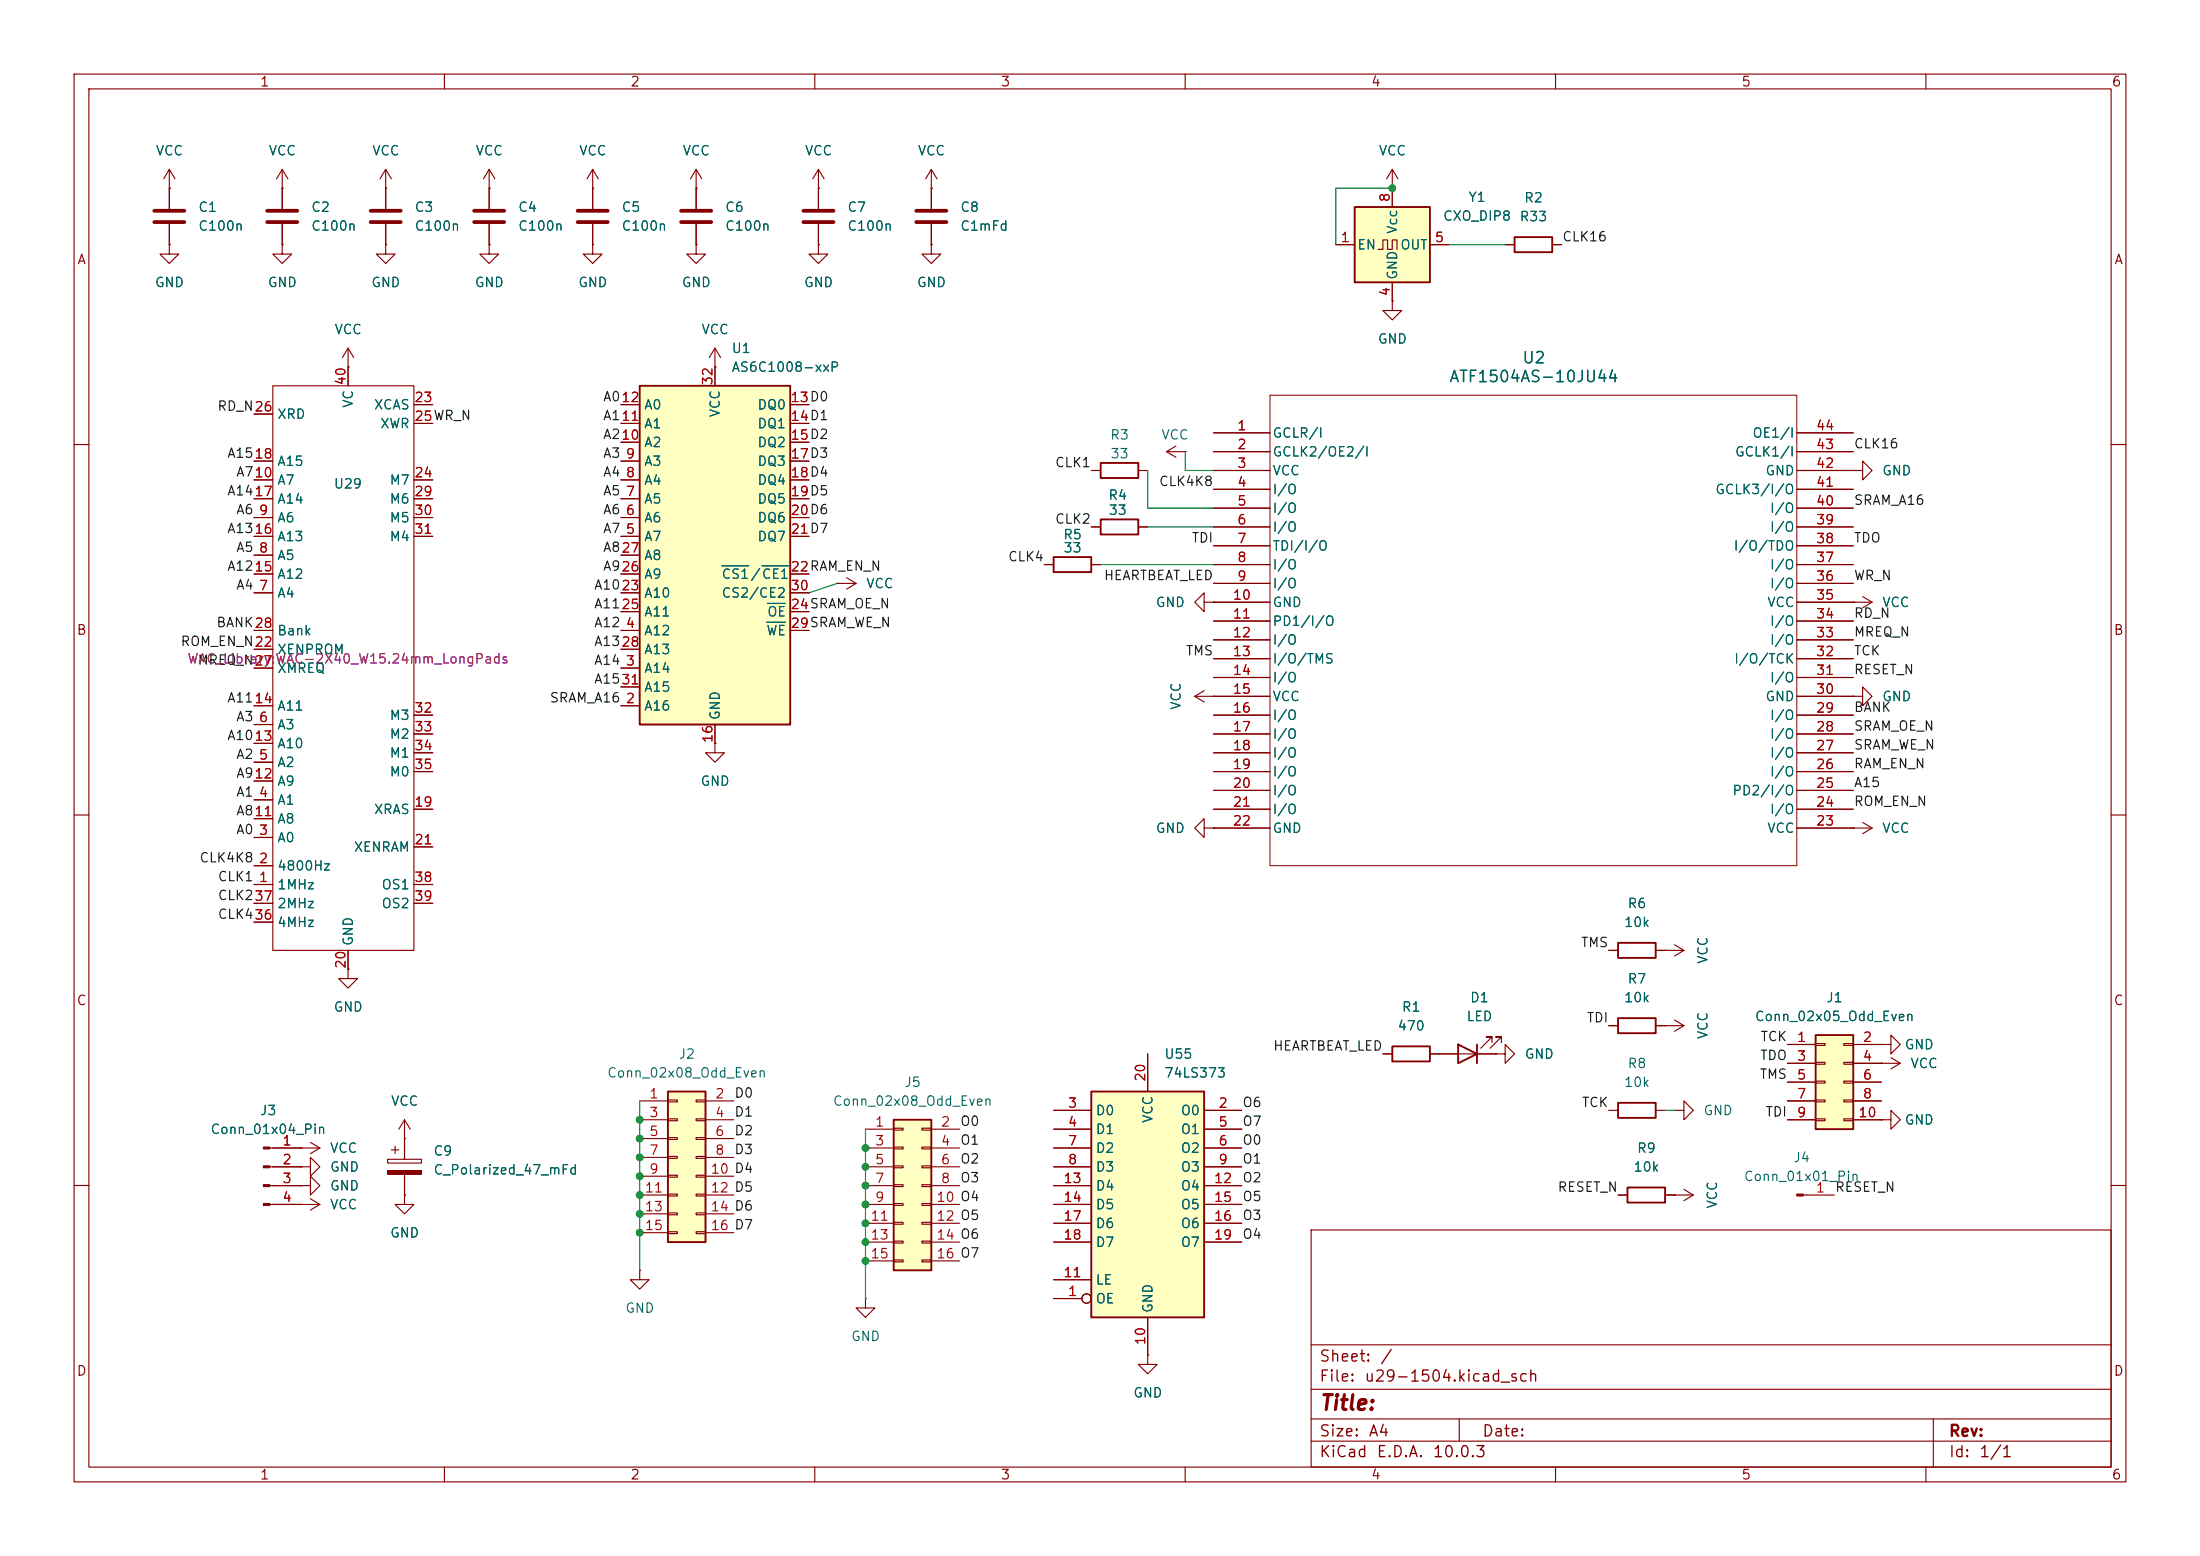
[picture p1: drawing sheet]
<svg xmlns="http://www.w3.org/2000/svg" width="297mm" height="210mm" viewBox="0 0 297 210" stroke-linecap="round" stroke-linejoin="round" font-family="sans-serif">
<g fill="none" stroke="#840000" stroke-width=".15">
<path d="M10 10h277v190h-277zM12 12h273v186h-273zM60 10v2M110 10v2M160 10v2M210 10v2M260 10v2M52.1 25.4h.1M52.1 33v1.3h1.2l-1.2 1.3-1.3-1.3h1.3M52.1 33h.1M52.1 22.9l-.8 1.2M52.1 22.9l.7 1.2"/>
<path d="M52.1 22.9v5.3M52.1 30.2v2.8M66 25.4h.1M66 33v1.3h1.3l-1.3 1.3-1.2-1.3h1.2M66 33h.1M66 22.9l-.7 1.2M66 22.9l.8 1.2M66 22.9v5.3M66 30.2v2.8M80 33v1.3h1.3l-1.3 1.3-1.3-1.3h1.3M80 33h.1M80 25.4h.1"/>
<path d="M80 22.9l-.8 1.2M80 22.9l.8 1.2M80 22.9v5.3M80 30.2v2.8M94 25.4h.1M94 33v1.3h1.2l-1.2 1.3-1.3-1.3h1.3M94 33h.1M94 22.9l-.8 1.2M94 22.9l.7 1.2M94 22.9v5.3M94 30.2v2.8M110.5 25.4h.1"/>
<path d="M110.5 33v1.3h1.3l-1.3 1.3-1.3-1.3h1.3M110.5 33h.1M110.5 22.9v5.3M110.5 30.2v2.8M110.5 22.9l-.8 1.2M110.5 22.9l.8 1.2M125.7 33v1.3h1.3l-1.3 1.3-1.2-1.3h1.2M125.7 33h.1M125.7 25.4h.1M125.7 22.9v5.3M125.7 30.2v2.8M125.7 22.9l-.7 1.2"/>
<path d="M125.7 22.9l.8 1.2M188 25.4h.1M188 22.9l-.8 1.2M188 22.9l.7 1.2M188 22.9v2.5M96.5 49.5h.1M96.5 47l-.7 1.3M96.5 47l.8 1.3M96.5 47v2.5M10 60h2M113 78.7h.1M113 78.7h2.6"/>
<path d="M114.3 78l1.3 .7M115.6 78.7l-1.3 .8M141 76.2h1.2M147.3 63.5h1.3M147.3 76.2h1.3M147.3 71.1h1.3M153.7 63.5h1.2M153.7 71.1h1.2M157.5 61l1.2 .7M157.5 61h2.5M158.7 60.2l-1.2 .8M160 61h.1"/>
<path d="M285 60h2M161.3 94l1.3 .7M161.3 94h2.5M162.6 81.3v-1.3l-1.3 1.3 1.3 1.3v-1.3h1.2M162.6 93.2l-1.3 .8M163.8 81.3h.1M163.8 94h.1M10 110h2M285 110h2M217.2 138.4h1.2M217.2 128.3h1.2M223.5 138.4h3.8"/>
<path d="M223.5 128.3h3.8M224.8 128.3h.1M224.8 138.4h.1M226.1 127.5l1.2 .8M226.1 137.7l1.2 .7M227.3 128.3l-1.2 .7M227.3 138.4l-1.2 .8M194.3 142.2h7.6M201.4 140.7v-.7h-.7h.7l-1.5 1.5M201.9 142.2h1.3v-1.2l1.3 1.2-1.3 1.3v-1.3M201.9 142.2h.1M202.7 140.7v-.7h-.8h.8l-1.5 1.5"/>
<path d="M10 160h2M177 166h108v32h-108zM243.4 161.3h4.2M285 160h2M60 198v2M110 198v2M160 198v2M177 194.5h108M177 191.5h108M177 187.5h108M177 181.5h108M197 191.5v3"/>
<path d="M210 198v2M260 198v2M261 191.5v6.5"/>
</g>
<path d="M50 28.4h4.1M50 30h4.1M64 28.4h4.1M64 30h4.1M78 28.4h4M78 30h4M91.9 28.4h4.1M91.9 30h4.1M108.5 28.4h4M108.5 30h4M123.7 28.4h4.1M123.7 30h4.1" fill="none" stroke="#840000" stroke-width=".51"/>
<path d="M142.2 75.2h5.1v2h-5.1zM148.6 62.5h5.1v2h-5.1zM148.6 70.1h5.1v2h-5.1zM218.4 137.4h5.1v2h-5.1zM218.4 127.3h5.1v2h-5.1zM196.8 141l2.6 1.2-2.6 1.3zM199.4 141v2.5" fill="none" stroke="#840000" stroke-width=".25"/>
<path d="M242.6 161.2h.8v.2h-.8z" fill="#840000" stroke="#840000" stroke-width=".15"/>
<path d="M86.4 52.1h20.3v45.7h-20.3z" fill="#ffffc2"/>
<path d="M86.4 52.1h20.3v45.7h-20.3z" fill="none" stroke="#840000" stroke-width=".25"/>
<g fill="none" stroke="#840000" stroke-width=".15">
<path d="M83.8 59.7h2.6M83.8 57.2h2.6M83.8 54.6h2.6M96.5 49.5v2.6M106.7 59.7h2.5M106.7 57.2h2.5M106.7 54.6h2.5M83.8 72.4h2.6M83.8 69.9h2.6M83.8 67.3h2.6M83.8 64.8h2.6M83.8 62.2h2.6"/>
<path d="M83.8 77.5h2.6M83.8 74.9h2.6M106.7 72.4h2.5M106.7 69.9h2.5M106.7 67.3h2.5M106.7 64.8h2.5M106.7 62.2h2.5M106.7 77.5h2.5M83.8 95.3h2.6M83.8 90.2h2.6M83.8 85.1h2.6M83.8 80h2.6"/>
<path d="M83.8 82.6h2.6M83.8 87.6h2.6M83.8 92.7h2.6M96.5 97.8v2.5M106.7 85.1h2.5M106.7 80h2.5M106.7 82.6h2.5"/>
</g>
<path d="M97.4 76.4h3.7M102.9 76.4h3.6M103.5 84h2.5M103.6 81.4h2.4" fill="none" stroke="#006464" stroke-width=".15"/>
<path d="M182.9 27.9h10.1v10.2h-10.1z" fill="#ffffc2"/>
<path d="M182.9 27.9h10.1v10.2h-10.1z" fill="none" stroke="#840000" stroke-width=".25"/>
<g fill="none" stroke="#840000" stroke-width=".15">
<path d="M180.3 33h2.6M186.1 33.7h.6v-1.3h.6v1.3h.7v-1.3h.6v1.3M188 25.4v2.5M188 38.1v2.5M193 33h2.6M34.3 55.9h2.5M36.8 52.1h19.1v76.2h-19.1zM47 49.5v2.6M55.9 54.6h2.5M55.9 57.2h2.5M163.8 58.4h7.6M188 40.6v1.3h1.2l-1.2 1.3-1.3-1.3h1.3"/>
<path d="M188 40.6h.1M242.6 58.4h7.6M34.3 74.9h2.5M34.3 69.9h2.5M34.3 64.8h2.5M34.3 77.5h2.5M34.3 72.4h2.5M34.3 67.3h2.5M34.3 62.2h2.5M55.9 69.9h2.5M55.9 64.8h2.5M55.9 72.4h2.5"/>
<path d="M55.9 67.3h2.5M163.8 61h7.6M163.8 63.5h7.6M163.8 66h7.6M163.8 68.6h7.6M163.8 71.1h7.6M163.8 73.7h7.6M163.8 76.2h7.6M163.8 78.7h7.6M242.6 61h7.6M242.6 63.5h7.6M242.6 66h7.6"/>
<path d="M242.6 68.6h7.6M242.6 71.1h7.6M242.6 73.7h7.6M242.6 76.2h7.6M242.6 78.7h7.6M250.2 63.5h1.3v1.3l1.2-1.3-1.2-1.3v1.3M250.2 63.5h.1M34.3 97.8h2.5M34.3 80h2.5M34.3 95.3h2.5M34.3 87.6h2.5M34.3 90.2h2.5"/>
<path d="M34.3 85.1h2.5M55.9 96.5h2.5M55.9 99.1h2.5M163.8 81.3h7.6M163.8 83.8h7.6M163.8 86.4h7.6M163.8 88.9h7.6M163.8 91.4h7.6M163.8 94h7.6M163.8 96.5h7.6M163.8 99.1h7.6M242.6 81.3h10.1"/>
<path d="M242.6 83.8h7.6M242.6 86.4h7.6M242.6 88.9h7.6M242.6 91.4h7.6M242.6 94h7.6M242.6 96.5h7.6M242.6 99.1h7.6M250.2 81.3h.1M250.2 94h1.3v1.3l1.2-1.3-1.2-1.3v1.3M250.2 94h.1M251.5 80.5l1.2 .8M252.7 81.3l-1.2 .7"/>
<path d="M34.3 119.4h2.5M34.3 116.8h2.5M34.3 113h2.5M34.3 108h2.5M34.3 102.9h2.5M34.3 110.5h2.5M34.3 105.4h2.5M34.3 100.3h2.5M55.9 101.6h2.5M55.9 104.1h2.5M55.9 109.2h2.5M55.9 119.4h2.5"/>
<path d="M55.9 114.3h2.5M162.6 111.8v-1.3l-1.3 1.3 1.3 1.2v-1.2h1.2M163.8 111.8h.1M163.8 101.6h7.6M163.8 104.1h7.6M163.8 106.7h7.6M163.8 109.2h7.6M163.8 111.8h7.6M242.6 101.6h7.6M242.6 104.1h7.6M242.6 106.7h7.6M242.6 109.2h7.6"/>
<path d="M242.6 111.8h10.1M250.2 111.8h.1M251.5 111l1.2 .8M252.7 111.8l-1.2 .7M34.3 124.5h2.5M34.3 121.9h2.5M47 128.3v2.5M55.9 121.9h2.5M52.3 156.5h4.6v.5h-4.6zM52.8 155.2h1M53.3 154.7v1M54.6 153.7h.1"/>
<path d="M54.6 151.1v5.4M54.6 158.5v2.8M54.6 151.1l-.8 1.3M54.6 151.1l.8 1.3M54.6 161.3v1.3h1.3l-1.3 1.2-1.3-1.2h1.3M54.6 161.3h.1M86.4 171.5v1.2h1.2l-1.2 1.3-1.3-1.3h1.3M86.4 171.5h.1"/>
</g>
<path d="M171.4 53.3h71.2v63.5h-71.2z" fill="none" stroke="#840000" stroke-width=".14"/>
<path d="M52.3 158h4.6v.5h-4.6z" fill="#840000" stroke="#840000" stroke-width=".15"/>
<path d="M120.6 151.1h5.1v20.4h-5.1z" fill="#ffffc2"/>
<path d="M204.5 32h5v2h-5zM120.6 151.1h5.1v20.4h-5.1z" fill="none" stroke="#840000" stroke-width=".25"/>
<g fill="none" stroke="#840000" stroke-width=".15">
<path d="M203.2 33h1.3M209.5 33h1.3M116.8 152.4h3.8M116.8 154.9h3.8M116.8 157.5h3.8M120.6 152.3h1.3v.2h-1.3zM120.6 154.8h1.3v.3h-1.3zM120.6 157.4h1.3v.2h-1.3zM120.6 159.9h1.3v.2h-1.3zM124.5 152.3h1.2v.2h-1.2zM124.5 154.8h1.2v.3h-1.2zM124.5 157.4h1.2v.2h-1.2z"/>
<path d="M124.5 159.9h1.2v.2h-1.2zM125.7 152.4h3.8M125.7 154.9h3.8M125.7 157.5h3.8M116.8 160h3.8M116.8 162.6h3.8M116.8 165.1h3.8M116.8 167.6h3.8M116.8 170.2h3.8M120.6 162.4h1.3v.3h-1.3zM120.6 165h1.3v.2h-1.3zM120.6 167.5h1.3v.3h-1.3z"/>
<path d="M120.6 170.1h1.3v.2h-1.3zM124.5 162.4h1.2v.3h-1.2zM124.5 165h1.2v.2h-1.2zM124.5 167.5h1.2v.3h-1.2zM124.5 170.1h1.2v.2h-1.2zM125.7 160h3.8M125.7 162.6h3.8M125.7 165.1h3.8M125.7 167.6h3.8M125.7 170.2h3.8"/>
</g>
<path d="M147.3 147.3h15.3v30.5h-15.3z" fill="#ffffc2"/>
<path d="M147.3 147.3h15.3v30.5h-15.3z" fill="none" stroke="#840000" stroke-width=".25"/>
<g fill="none" stroke="#840000" stroke-width=".15">
<path d="M142.2 149.9h5.1M142.2 152.4h5.1M142.2 154.9h5.1M142.2 157.5h5.1M154.9 142.2v5.1M162.6 149.9h5M162.6 152.4h5M162.6 154.9h5M162.6 157.5h5M116.8 175.3v1.2h1.3l-1.3 1.3-1.2-1.3h1.2M116.8 175.3h.1M142.2 175.3h3.8"/>
<path d="M142.2 172.7h5.1M142.2 160h5.1M142.2 162.6h5.1M142.2 165.1h5.1M142.2 167.6h5.1M154.9 177.8v5.1M162.6 160h5M162.6 162.6h5M162.6 165.1h5M162.6 167.6h5M154.9 182.9v1.3h1.3l-1.3 1.2-1.2-1.2h1.2M154.9 182.9h.1"/>
<circle cx="146.7" cy="175.3" r=".63"/>
</g>
<path d="M90.2 147.3h5v20.3h-5z" fill="#ffffc2"/>
<path d="M90.2 147.3h5v20.3h-5zM218.4 148.8h5.1v2.1h-5.1zM219.7 160.3h5.1v2h-5.1z" fill="none" stroke="#840000" stroke-width=".25"/>
<g fill="none" stroke="#840000" stroke-width=".15">
<path d="M22.9 25.4v2.8M22.9 30.2v2.8M38.1 33v1.3h1.3l-1.3 1.3-1.3-1.3h1.3M38.1 33h.1M38.1 25.4h.1M38.1 22.9l-.8 1.2M38.1 22.9l.8 1.2M38.1 22.9v2.5M96.5 100.3v1.3h1.3l-1.3 1.3-1.3-1.3h1.3M96.5 100.3h.1M47 130.8v1.3h1.3l-1.3 1.3-1.3-1.3h1.3M47 130.8h.1"/>
<path d="M36.4 154.9h6.8M36.4 157.5h4.2M40.6 154.9h.1M40.6 157.5h1.3v-1.3l1.3 1.3-1.3 1.3v-1.3M40.6 157.5h.1M41.9 154.2l1.3 .7M43.2 154.9l-1.3 .8M86.4 148.6h3.8M86.4 151.1h3.8M86.4 153.7h3.8M86.4 156.2h3.8M86.4 158.8h3.8"/>
<path d="M90.2 148.5h1.2v.2h-1.2zM90.2 151h1.2v.3h-1.2zM90.2 153.5h1.2v.3h-1.2zM90.2 156.1h1.2v.2h-1.2zM90.2 158.6h1.2v.3h-1.2zM94 148.5h1.2v.2h-1.2zM94 151h1.2v.3h-1.2zM94 153.5h1.2v.3h-1.2zM94 156.1h1.2v.2h-1.2zM94 158.6h1.2v.3h-1.2zM95.2 148.6h3.9M95.2 151.1h3.9"/>
<path d="M95.2 153.7h3.9M95.2 156.2h3.9M95.2 158.8h3.9M217.2 149.9h1.2M223.5 149.9h1.3M226.1 149.9h1.2v-1.3l1.3 1.3-1.3 1.2v-1.2M226.1 149.9h.1M254 143.5h.1M254 141h1.3v-1.3l1.2 1.3-1.2 1.2v-1.2M254 141h.1M254 143.5h2.5M255.3 142.7l1.2 .8"/>
<path d="M256.5 143.5l-1.2 .8M36.4 160h4.2M36.4 162.6h6.8M40.6 160h1.3v-1.2l1.3 1.2-1.3 1.3v-1.3M40.6 160h.1M40.6 162.6h.1M41.9 161.8l1.3 .8M43.2 162.6l-1.3 .7M86.4 161.3h3.8M86.4 163.8h3.8M86.4 166.4h3.8M90.2 161.2h1.2v.2h-1.2z"/>
<path d="M90.2 163.7h1.2v.3h-1.2zM90.2 166.2h1.2v.3h-1.2zM94 161.2h1.2v.2h-1.2zM94 163.7h1.2v.3h-1.2zM94 166.2h1.2v.3h-1.2zM95.2 161.3h3.9M95.2 163.8h3.9M95.2 166.4h3.9M218.4 161.3h1.3M224.8 161.3h3.8M226.1 161.3h.1M227.3 160.5l1.3 .8"/>
<path d="M228.6 161.3l-1.3 .8"/>
</g>
<g fill="#840000" stroke="#840000" stroke-width=".15">
<path d="M35.6 154.8h.8v.3h-.8z"/>
<path d="M35.6 157.4h.8v.2h-.8z"/>
<path d="M35.6 159.9h.8v.2h-.8z"/>
<path d="M35.6 162.4h.8v.3h-.8z"/>
</g>
<path d="M20.8 28.4h4.1M20.8 30h4.1" fill="none" stroke="#840000" stroke-width=".51"/>
<path d="M245.1 139.7h5.1v12.7h-5.1z" fill="#ffffc2"/>
<path d="M245.1 139.7h5.1v12.7h-5.1zM188 141.2h5v2.1h-5z" fill="none" stroke="#840000" stroke-width=".25"/>
<g fill="none" stroke="#840000" stroke-width=".15">
<path d="M22.9 25.4h.1M22.9 33v1.3h1.2l-1.2 1.3-1.3-1.3h1.3M22.9 33h.1M22.9 22.9l-.8 1.2M22.9 22.9l.7 1.2M22.9 22.9v5.3M22.9 30.2v2.8M38.1 33h.1M38.1 25.4h.1M38.1 25.4v2.8M38.1 30.2v2.8M52.1 25.4h.1"/>
<path d="M52.1 33h.1M52.1 25.4v2.8M52.1 30.2v2.8M66 25.4h.1M66 33h.1M66 25.4v2.8M66 30.2v2.8M80 33h.1M80 25.4h.1M80 25.4v2.8M80 30.2v2.8M94 25.4h.1"/>
<path d="M94 33h.1M94 25.4v2.8M94 30.2v2.8M110.5 25.4h.1M110.5 33h.1M110.5 25.4v2.8M110.5 30.2v2.8M125.7 33h.1M125.7 25.4h.1M125.7 25.4v2.8M125.7 30.2v2.8M180.3 33h2.6"/>
<path d="M188 25.4h.1M188 25.4v2.5M188 38.1v2.5M193 33h2.6M203.2 33h1.3M209.5 33h1.3M34.3 55.9h2.5M47 49.5h.1M47 47l-.8 1.3M47 47l.8 1.3M47 47v5.1M55.9 54.6h2.5"/>
<path d="M55.9 57.2h2.5M83.8 54.6h2.6M83.8 57.2h2.6M83.8 59.7h2.6M96.5 49.5h.1M96.5 49.5v2.6M106.7 54.6h2.5M106.7 57.2h2.5M106.7 59.7h2.5M163.8 58.4h7.6M188 40.6h.1M242.6 58.4h7.6"/>
<path d="M34.3 74.9h2.5M34.3 69.9h2.5M34.3 64.8h2.5M34.3 77.5h2.5M34.3 72.4h2.5M34.3 67.3h2.5M34.3 62.2h2.5M55.9 69.9h2.5M55.9 64.8h2.5M55.9 72.4h2.5M55.9 67.3h2.5M83.8 74.9h2.6"/>
<path d="M83.8 69.9h2.6M83.8 64.8h2.6M83.8 77.5h2.6M83.8 72.4h2.6M83.8 67.3h2.6M83.8 62.2h2.6M106.7 69.9h2.5M106.7 64.8h2.5M106.7 77.5h2.5M106.7 72.4h2.5M106.7 67.3h2.5M106.7 62.2h2.5"/>
<path d="M113 78.7h.1M141 76.2h1.2M147.3 76.2h1.3M147.3 71.1h1.3M153.7 71.1h1.2M163.8 76.2h7.6M163.8 71.1h7.6M163.8 61h7.6M163.8 63.5h7.6M163.8 66h7.6M163.8 68.6h7.6M163.8 73.7h7.6"/>
<path d="M163.8 78.7h7.6M242.6 76.2h7.6M242.6 71.1h7.6M242.6 61h7.6M242.6 63.5h7.6M242.6 66h7.6M242.6 68.6h7.6M242.6 73.7h7.6M242.6 78.7h7.6M250.2 63.5h.1M34.3 97.8h2.5M34.3 80h2.5"/>
<path d="M34.3 95.3h2.5M34.3 87.6h2.5M34.3 90.2h2.5M34.3 85.1h2.5M55.9 96.5h2.5M55.9 99.1h2.5M83.8 80h2.6M83.8 95.3h2.6M83.8 87.6h2.6M83.8 90.2h2.6M83.8 85.1h2.6M83.8 82.6h2.6"/>
<path d="M83.8 92.7h2.6M96.5 97.8v2.5M106.7 80h2.5M106.7 85.1h2.5M106.7 82.6h2.5M163.8 81.3h.1M163.8 94h.1M163.8 96.5h7.6M163.8 99.1h7.6M163.8 81.3h7.6M163.8 83.8h7.6M163.8 86.4h7.6"/>
<path d="M163.8 88.9h7.6M163.8 91.4h7.6M163.8 94h7.6M242.6 96.5h7.6M242.6 99.1h7.6M242.6 81.3h7.6M242.6 83.8h7.6M242.6 86.4h7.6M242.6 88.9h7.6M242.6 91.4h7.6M242.6 94h7.6M250.2 81.3h.1"/>
<path d="M250.2 94h.1M34.3 119.4h2.5M34.3 116.8h2.5M34.3 113h2.5M34.3 108h2.5M34.3 102.9h2.5M34.3 110.5h2.5M34.3 105.4h2.5M34.3 100.3h2.5M55.9 119.4h2.5M55.9 109.2h2.5M55.9 114.3h2.5"/>
<path d="M55.9 101.6h2.5M55.9 104.1h2.5M96.5 100.3h.1M163.8 111.8h.1M163.8 109.2h7.6M163.8 101.6h7.6M163.8 104.1h7.6M163.8 106.7h7.6M163.8 111.8h7.6M242.6 109.2h7.6M242.6 101.6h7.6M242.6 104.1h7.6"/>
<path d="M242.6 106.7h7.6M242.6 111.8h7.6M250.2 111.8h.1M34.3 124.5h2.5M34.3 121.9h2.5M47 130.8h.1M47 128.3v2.5M55.9 121.9h2.5M217.2 138.4h1.2M217.2 128.3h1.2M223.5 138.4h1.3M223.5 128.3h1.3"/>
<path d="M224.8 128.3h.1M224.8 138.4h.1M36.8 154.9h3.8M36.8 157.5h3.8M40.6 154.9h.1M40.6 157.5h.1M54.6 153.7h.1M54.6 153.7v2.8M54.6 158.5v2.8M142.2 154.9h5.1M142.2 157.5h5.1M142.2 149.9h5.1"/>
<path d="M142.2 152.4h5.1M154.9 142.2v5.1M162.6 154.9h5M162.6 157.5h5M162.6 149.9h5M162.6 152.4h5M186.7 142.2h1.3M193 142.2h3.8M199.4 142.2h2.5M201.9 142.2h.1M241.3 141h3.8M241.3 143.5h3.8"/>
<path d="M241.3 146.1h3.8M241.3 148.6h3.8M241.3 151.1h3.8M245.1 140.8h1.3v.3h-1.3zM245.1 143.4h1.3v.2h-1.3zM245.1 145.9h1.3v.3h-1.3zM245.1 148.5h1.3v.2h-1.3zM245.1 151h1.3v.3h-1.3zM248.9 140.8h1.3v.3h-1.3zM248.9 143.4h1.3v.2h-1.3zM248.9 145.9h1.3v.3h-1.3zM248.9 148.5h1.3v.2h-1.3z"/>
<path d="M248.9 151h1.3v.3h-1.3zM250.2 141h3.8M250.2 143.5h3.8M250.2 146.1h3.8M250.2 148.6h3.8M250.2 151.1h3.8M254 151.1h1.3v-1.2l1.2 1.2-1.2 1.3v-1.3M254 151.1h.1M254 143.5h.1M254 141h.1M36.8 160h3.8M36.8 162.6h3.8"/>
<path d="M40.6 160h.1M40.6 162.6h.1M54.6 161.3h.1M142.2 160h5.1M142.2 162.6h5.1M142.2 175.3h3.8M142.2 172.7h5.1M142.2 165.1h5.1M142.2 167.6h5.1M154.9 177.8v5.1M162.6 160h5M162.6 162.6h5"/>
<path d="M162.6 165.1h5M162.6 167.6h5M218.4 161.3h1.3M224.8 161.3h1.3M226.1 161.3h.1M154.9 182.9h.1"/>
<circle cx="146.7" cy="175.3" r=".63"/>
</g>
<path d="M36.1 28.4h4M36.1 30h4" fill="none" stroke="#840000" stroke-width=".51"/>
<path d="M188 25.4h-7.7v7.6M195.6 33h7.6M113 78.7l-3.8 1.3M148.6 76.2h15.2M154.9 63.5v5.1h8.9M154.9 71.1h8.9M160 61v2.5h3.8M86.4 148.6v22.9M116.8 152.4v22.9M224.8 149.9h1.3" fill="none" stroke="#009600" stroke-width=".15"/>
<path d="M97.4 76.4h3.7M102.9 76.4h3.6M103.5 84h2.5M103.6 81.4h2.4" fill="none" stroke="#006464" stroke-width=".15"/>
<g fill="#009600" stroke="#009600" stroke-width=".14">
<circle cx="86.4" cy="151.1" r=".46"/>
<circle cx="86.4" cy="153.7" r=".46"/>
<circle cx="86.4" cy="166.4" r=".46"/>
<circle cx="86.4" cy="163.8" r=".46"/>
<circle cx="86.4" cy="161.3" r=".46"/>
<circle cx="86.4" cy="158.8" r=".46"/>
<circle cx="116.8" cy="170.2" r=".46"/>
<circle cx="116.8" cy="165.1" r=".46"/>
<circle cx="86.4" cy="156.2" r=".46"/>
<circle cx="188" cy="25.4" r=".46"/>
<circle cx="116.8" cy="160" r=".46"/>
<circle cx="116.8" cy="162.6" r=".46"/>
<circle cx="116.8" cy="157.5" r=".46"/>
<circle cx="116.8" cy="154.9" r=".46"/>
<circle cx="116.8" cy="167.6" r=".46"/>
</g>
<text font-size="2" fill="#840000" x="178" y="190.8">Title:</text>
<g font-size="1.5" fill="#006464">
<text x="195.5" y="52">ATF1504AS-10JU44</text>
<text x="205.4" y="49.4">U2</text>
</g>
<g font-size="1.5" fill="#840000">
<text x="178" y="184.2">Sheet:</text>
<text x="186.2" y="184.2">/</text>
<text x="178" y="186.9">File:</text>
<text x="184.1" y="186.9">u29-1504.kicad_sch</text>
<text x="178" y="197.1">KiCad</text>
<text x="178" y="194.3">Size:</text>
<text x="184.7" y="194.3">A4</text>
<text x="185.7" y="197.1">E.D.A.</text>
<text x="193.3" y="197.1">10.0.3</text>
<text x="200" y="194.3">Date:</text>
<text x="263" y="194.3">Rev:</text>
<text x="263" y="197.1">Id:</text>
<text x="267.1" y="197.1">1/1</text>
</g>
<g font-size="1.3" fill="#840000">
<text x="35" y="12">1</text>
<text x="85" y="12">2</text>
<text x="135" y="12">3</text>
<text x="185" y="12">4</text>
<text x="235" y="12">5</text>
<text x="285" y="12">6</text>
<text x="10.3" y="36">A</text>
<text x="285.3" y="36">A</text>
<text x="10.3" y="86">B</text>
<text x="285.3" y="86">B</text>
<text x="10.3" y="136">C</text>
<text x="285.3" y="136">C</text>
<text x="10.3" y="186">D</text>
<text x="285.3" y="186">D</text>
<text x="35" y="200">1</text>
<text x="85" y="200">2</text>
<text x="135" y="200">3</text>
<text x="185" y="200">4</text>
<text x="235" y="200">5</text>
<text x="285" y="200">6</text>
</g>
<g font-size="1.3" fill="#006464">
<text x="20.9" y="21.3">VCC</text>
<text x="36.2" y="21.3">VCC</text>
<text x="50.2" y="21.3">VCC</text>
<text x="64.1" y="21.3">VCC</text>
<text x="78.1" y="21.3">VCC</text>
<text x="92.1" y="21.3">VCC</text>
<text x="108.6" y="21.3">VCC</text>
<text x="123.8" y="21.3">VCC</text>
<text x="186" y="21.3">VCC</text>
<text x="26.7" y="28.9">C1</text>
<text x="41.9" y="28.9">C2</text>
<text x="55.9" y="28.9">C3</text>
<text x="69.9" y="28.9">C4</text>
<text x="83.8" y="28.9">C5</text>
<text x="97.8" y="28.9">C6</text>
<text x="114.3" y="28.9">C7</text>
<text x="129.5" y="28.9">C8</text>
<text x="198.1" y="27.6">Y1</text>
<text x="205.7" y="27.6">R2</text>
<text x="26.7" y="31.5">C100n</text>
<text x="41.9" y="31.5">C100n</text>
<text x="55.9" y="31.5">C100n</text>
<text x="69.9" y="31.5">C100n</text>
<text x="83.8" y="31.5">C100n</text>
<text x="97.8" y="31.5">C100n</text>
<text x="114.3" y="31.5">C100n</text>
<text x="129.5" y="31.5">C1mFd</text>
<text x="183.1" y="34">EN</text>
<text x="188.9" y="31.7" transform="rotate(-90 188.9 31.7)">Vcc</text>
<text x="189" y="34">OUT</text>
<text x="194.7" y="30.1">CXO_DIP8</text>
<text x="205.1" y="30.2">R33</text>
<text x="20.8" y="39.1">GND</text>
<text x="36.1" y="39.1">GND</text>
<text x="50" y="39.1">GND</text>
<text x="64" y="39.1">GND</text>
<text x="78" y="39.1">GND</text>
<text x="91.9" y="39.1">GND</text>
<text x="108.5" y="39.1">GND</text>
<text x="123.7" y="39.1">GND</text>
<text x="188.9" y="37.8" transform="rotate(-90 188.9 37.8)">GND</text>
<text x="45.1" y="45.4">VCC</text>
<text x="94.6" y="45.4">VCC</text>
<text x="98.7" y="48">U1</text>
<text x="185.9" y="46.7">GND</text>
<text x="98.7" y="50.5">AS6C1008-xxP</text>
<text x="37.3" y="56.9">XRD</text>
<text x="48" y="55.1" transform="rotate(-90 48 55.1)">VC</text>
<text x="50.4" y="55.6">XCAS</text>
<text x="51.2" y="58.1">XWR</text>
<text x="86.9" y="58.1">A1</text>
<text x="86.9" y="55.6">A0</text>
<text x="97.5" y="56.4" transform="rotate(-90 97.5 56.4)">VCC</text>
<text x="102.2" y="55.6">DQ0</text>
<text x="102.2" y="58.1">DQ1</text>
<text x="149.8" y="59.6">R3</text>
<text x="156.7" y="59.6">VCC</text>
<text x="171.7" y="59.4">GCLR/I</text>
<text x="236.5" y="59.4">OE1/I</text>
<text x="37.3" y="65.7">A7</text>
<text x="37.3" y="63.2">A15</text>
<text x="52.5" y="65.7">M7</text>
<text x="86.9" y="65.7">A4</text>
<text x="86.9" y="63.2">A3</text>
<text x="86.9" y="60.7">A2</text>
<text x="102.2" y="60.7">DQ2</text>
<text x="102.2" y="63.2">DQ3</text>
<text x="102.2" y="65.7">DQ4</text>
<text x="149.8" y="62.2">33</text>
<text x="171.7" y="61.9">GCLK2/OE2/I</text>
<text x="171.7" y="64.5">VCC</text>
<text x="234.1" y="61.9">GCLK1/I</text>
<text x="238.2" y="64.5">GND</text>
<text x="254" y="64.5">GND</text>
<text x="37.3" y="70.8">A6</text>
<text x="37.3" y="68.3">A14</text>
<text x="45" y="66.2">U29</text>
<text x="52.5" y="68.3">M6</text>
<text x="52.5" y="70.8">M5</text>
<text x="86.9" y="70.8">A6</text>
<text x="86.9" y="68.3">A5</text>
<text x="102.2" y="68.3">DQ5</text>
<text x="102.2" y="70.8">DQ6</text>
<text x="149.5" y="67.8">R4</text>
<text x="149.6" y="69.8">33</text>
<text x="171.7" y="67">I/O</text>
<text x="171.7" y="69.6">I/O</text>
<text x="231.5" y="67">GCLK3/I/O</text>
<text x="238.8" y="69.6">I/O</text>
<text x="37.3" y="75.9">A5</text>
<text x="37.3" y="73.4">A13</text>
<text x="52.5" y="73.4">M4</text>
<text x="86.9" y="73.4">A7</text>
<text x="86.9" y="75.9">A8</text>
<text x="102.2" y="73.4">DQ7</text>
<text x="143.4" y="73.1">R5</text>
<text x="143.5" y="74.9">33</text>
<text x="171.7" y="72.1">I/O</text>
<text x="171.7" y="74.6">TDI/I/O</text>
<text x="171.7" y="77.2">I/O</text>
<text x="233.9" y="74.6">I/O/TDO</text>
<text x="238.8" y="77.2">I/O</text>
<text x="238.8" y="72.1">I/O</text>
<text x="37.3" y="81">A4</text>
<text x="37.3" y="78.4">A12</text>
<text x="86.9" y="81">A10</text>
<text x="86.9" y="83.5">A11</text>
<text x="86.9" y="78.4">A9</text>
<text x="97.3" y="78.4">CS1/CE1</text>
<text x="97.3" y="81">CS2/CE2</text>
<text x="103.5" y="83.5">OE</text>
<text x="116.8" y="79.7">VCC</text>
<text x="155.9" y="82.3">GND</text>
<text x="171.7" y="79.7">I/O</text>
<text x="171.7" y="82.3">GND</text>
<text x="238.5" y="82.3">VCC</text>
<text x="238.8" y="79.7">I/O</text>
<text x="254" y="82.3">VCC</text>
<text x="37.3" y="88.6">XENPROM</text>
<text x="37.3" y="86.1">Bank</text>
<text x="86.9" y="86.1">A12</text>
<text x="86.9" y="88.6">A13</text>
<text x="103.4" y="86.1">WE</text>
<text x="171.7" y="84.8">PD1/I/O</text>
<text x="171.7" y="87.3">I/O</text>
<text x="171.7" y="89.9">I/O/TMS</text>
<text x="234" y="89.9">I/O/TCK</text>
<text x="238.8" y="87.3">I/O</text>
<text x="238.8" y="84.8">I/O</text>
<text x="37.3" y="91.1">XMREQ</text>
<text x="86.9" y="91.1">A14</text>
<text x="86.9" y="93.7">A15</text>
<text x="159.7" y="95.9" transform="rotate(-90 159.7 95.9)">VCC</text>
<text x="171.7" y="92.4">I/O</text>
<text x="171.7" y="95">VCC</text>
<text x="238.2" y="95">GND</text>
<text x="238.8" y="92.4">I/O</text>
<text x="254" y="95">GND</text>
<text x="37.3" y="98.8">A3</text>
<text x="37.3" y="101.3">A10</text>
<text x="37.3" y="96.2">A11</text>
<text x="52.5" y="97.5">M3</text>
<text x="52.5" y="100">M2</text>
<text x="86.9" y="96.2">A16</text>
<text x="97.5" y="97.3" transform="rotate(-90 97.5 97.3)">GND</text>
<text x="171.7" y="97.5">I/O</text>
<text x="171.7" y="100">I/O</text>
<text x="238.8" y="100">I/O</text>
<text x="238.8" y="97.5">I/O</text>
<text x="37.3" y="103.8">A2</text>
<text x="37.3" y="106.4">A9</text>
<text x="52.5" y="102.6">M1</text>
<text x="52.5" y="105.1">M0</text>
<text x="94.5" y="106.4">GND</text>
<text x="171.7" y="102.6">I/O</text>
<text x="171.7" y="105.1">I/O</text>
<text x="171.7" y="107.7">I/O</text>
<text x="233.8" y="107.7">PD2/I/O</text>
<text x="238.8" y="105.1">I/O</text>
<text x="238.8" y="102.6">I/O</text>
<text x="37.3" y="108.9">A1</text>
<text x="37.3" y="111.5">A8</text>
<text x="50.4" y="110.2">XRAS</text>
<text x="155.9" y="112.7">GND</text>
<text x="171.7" y="110.2">I/O</text>
<text x="171.7" y="112.7">GND</text>
<text x="238.5" y="112.7">VCC</text>
<text x="238.8" y="110.2">I/O</text>
<text x="254" y="112.7">VCC</text>
<text x="37.3" y="117.8">4800Hz</text>
<text x="37.3" y="114">A0</text>
<text x="47.7" y="115.3">XENRAM</text>
<text x="37.3" y="120.4">1MHz</text>
<text x="37.3" y="125.4">4MHz</text>
<text x="37.3" y="122.9">2MHz</text>
<text x="51.4" y="120.4">OS1</text>
<text x="51.4" y="122.9">OS2</text>
<text x="219.2" y="125.4">10k</text>
<text x="219.6" y="122.9">R6</text>
<text x="48" y="127.8" transform="rotate(-90 48 127.8)">GND</text>
<text x="230.8" y="130.2" transform="rotate(-90 230.8 130.2)">VCC</text>
<text x="45" y="136.9">GND</text>
<text x="189.2" y="136.9">R1</text>
<text x="198.4" y="135.6">D1</text>
<text x="219.2" y="135.6">10k</text>
<text x="219.6" y="133.1">R7</text>
<text x="246.5" y="135.6">J1</text>
<text x="91.5" y="143.2">J2</text>
<text x="157.1" y="143.2">U55</text>
<text x="188.6" y="139.4">470</text>
<text x="197.9" y="138.1">LED</text>
<text x="205.7" y="143.2">GND</text>
<text x="230.8" y="140.3" transform="rotate(-90 230.8 140.3)">VCC</text>
<text x="236.8" y="138.1">Conn_02x05_Odd_Even</text>
<text x="257" y="141.9">GND</text>
<text x="52.7" y="149.6">VCC</text>
<text x="81.9" y="145.8">Conn_02x08_Odd_Even</text>
<text x="112.4" y="149.6">Conn_02x08_Odd_Even</text>
<text x="122" y="147">J5</text>
<text x="157.1" y="145.8">74LS373</text>
<text x="219.2" y="147">10k</text>
<text x="219.6" y="144.5">R8</text>
<text x="257.8" y="144.5">VCC</text>
<text x="28.3" y="153.4">Conn_01x04_Pin</text>
<text x="35" y="150.8">J3</text>
<text x="44.5" y="155.9">VCC</text>
<text x="147.8" y="150.8">D0</text>
<text x="147.8" y="153.4">D1</text>
<text x="147.8" y="155.9">D2</text>
<text x="155.9" y="151.7" transform="rotate(-90 155.9 151.7)">VCC</text>
<text x="159.3" y="150.8">O0</text>
<text x="159.3" y="153.4">O1</text>
<text x="159.3" y="155.9">O2</text>
<text x="220.9" y="155.9">R9</text>
<text x="229.9" y="150.8">GND</text>
<text x="257" y="152.1">GND</text>
<text x="44.5" y="158.5">GND</text>
<text x="44.5" y="161">GND</text>
<text x="58.4" y="156.3">C9</text>
<text x="58.4" y="158.8">C_Polarized_47_mFd</text>
<text x="147.8" y="158.5">D3</text>
<text x="147.8" y="161">D4</text>
<text x="159.3" y="158.5">O3</text>
<text x="159.3" y="161">O4</text>
<text x="220.4" y="158.5">10k</text>
<text x="235.3" y="159.7">Conn_01x01_Pin</text>
<text x="242" y="157.2">J4</text>
<text x="44.5" y="163.5">VCC</text>
<text x="52.6" y="167.3">GND</text>
<text x="147.8" y="163.5">D5</text>
<text x="147.8" y="166.1">D6</text>
<text x="159.3" y="163.5">O5</text>
<text x="159.3" y="166.1">O6</text>
<text x="232.1" y="163.2" transform="rotate(-90 232.1 163.2)">VCC</text>
<text x="147.8" y="173.7">LE</text>
<text x="147.8" y="168.6">D7</text>
<text x="159.3" y="168.6">O7</text>
<text x="84.3" y="177.5">GND</text>
<text x="147.8" y="176.2">OE</text>
<text x="155.9" y="177.3" transform="rotate(-90 155.9 177.3)">GND</text>
<text x="114.8" y="181.3">GND</text>
<text x="152.9" y="188.9">GND</text>
</g>
<g font-size="1.3" fill="#a90000">
<text x="187.9" y="27.4" transform="rotate(-90 187.9 27.4)">8</text>
<text x="180.9" y="33">1</text>
<text x="193.6" y="33">5</text>
<text x="187.9" y="40.1" transform="rotate(-90 187.9 40.1)">4</text>
<text x="47" y="52.1" transform="rotate(-90 47 52.1)">40</text>
<text x="96.5" y="52.1" transform="rotate(-90 96.5 52.1)">32</text>
<text x="34.2" y="55.9">26</text>
<text x="55.8" y="54.6">23</text>
<text x="55.8" y="57.1">25WR_N</text>
<text x="55.8" y="57.1">25</text>
<text x="83.8" y="59.7">10</text>
<text x="83.8" y="57.1">11</text>
<text x="83.8" y="54.6">12</text>
<text x="106.6" y="54.6">13D0</text>
<text x="106.6" y="57.1">14D1</text>
<text x="106.6" y="59.7">15D2</text>
<text x="106.6" y="54.6">13</text>
<text x="106.6" y="57.1">14</text>
<text x="106.6" y="59.7">15</text>
<text x="166.9" y="58.4">1</text>
<text x="245.1" y="58.4">44</text>
<text x="34.2" y="64.7">10</text>
<text x="34.2" y="62.2">18</text>
<text x="55.8" y="64.7">24</text>
<text x="84.4" y="64.7">8</text>
<text x="84.4" y="62.2">9</text>
<text x="106.6" y="62.2">17D3</text>
<text x="106.6" y="64.7">18D4</text>
<text x="106.6" y="62.2">17</text>
<text x="106.6" y="64.7">18</text>
<text x="166.9" y="60.9">2</text>
<text x="166.9" y="63.5">3</text>
<text x="245.1" y="63.5">42</text>
<text x="245.1" y="60.9">43</text>
<text x="34.2" y="67.3">17</text>
<text x="34.9" y="69.8">9</text>
<text x="55.8" y="67.3">29</text>
<text x="55.8" y="69.8">30</text>
<text x="84.4" y="69.8">6</text>
<text x="84.4" y="67.3">7</text>
<text x="106.6" y="67.3">19D5</text>
<text x="106.6" y="69.8">20D6</text>
<text x="106.6" y="67.3">19</text>
<text x="106.6" y="69.8">20</text>
<text x="166.9" y="66">4</text>
<text x="166.9" y="68.6">5</text>
<text x="166.9" y="71.1">6</text>
<text x="245.1" y="71.1">39</text>
<text x="245.1" y="68.6">40</text>
<text x="245.1" y="66">41</text>
<text x="34.2" y="77.4">15</text>
<text x="34.2" y="72.4">16</text>
<text x="34.9" y="74.9">8</text>
<text x="55.8" y="72.4">31</text>
<text x="83.8" y="77.4">26</text>
<text x="83.8" y="74.9">27</text>
<text x="84.4" y="72.4">5</text>
<text x="106.6" y="72.4">21D7</text>
<text x="106.6" y="77.4">22RAM_EN_N</text>
<text x="106.6" y="72.4">21</text>
<text x="106.6" y="77.4">22</text>
<text x="166.9" y="73.6">7</text>
<text x="166.9" y="76.2">8</text>
<text x="245.1" y="76.2">37</text>
<text x="245.1" y="73.6">38</text>
<text x="34.9" y="80">7</text>
<text x="83.8" y="80">23</text>
<text x="83.8" y="82.5">25</text>
<text x="106.6" y="82.5">24SRAM_OE_N</text>
<text x="106.6" y="80">30</text>
<text x="106.6" y="82.5">24</text>
<text x="166.3" y="81.3">10</text>
<text x="166.3" y="83.8">11</text>
<text x="166.9" y="78.7">9</text>
<text x="245.1" y="83.8">34</text>
<text x="245.1" y="81.3">35</text>
<text x="245.1" y="78.7">36</text>
<text x="34.2" y="87.6">22</text>
<text x="34.2" y="85.1">28</text>
<text x="83.8" y="87.6">28</text>
<text x="84.4" y="85.1">4</text>
<text x="106.6" y="85.1">29SRAM_WE_N</text>
<text x="106.6" y="85.1">29</text>
<text x="166.3" y="86.3">12</text>
<text x="166.3" y="88.9">13</text>
<text x="245.1" y="88.9">32</text>
<text x="245.1" y="86.3">33</text>
<text x="34.2" y="95.2">14</text>
<text x="34.2" y="90.1">27</text>
<text x="83.8" y="92.7">31</text>
<text x="84.4" y="95.2">2</text>
<text x="84.4" y="90.1">3</text>
<text x="166.3" y="91.4">14</text>
<text x="166.3" y="94">15</text>
<text x="245.1" y="94">30</text>
<text x="245.1" y="91.4">31</text>
<text x="34.2" y="100.3">13</text>
<text x="34.9" y="97.8">6</text>
<text x="55.8" y="96.5">32</text>
<text x="55.8" y="99">33</text>
<text x="55.8" y="101.6">34</text>
<text x="96.5" y="100.4" transform="rotate(-90 96.5 100.4)">16</text>
<text x="166.3" y="96.5">16</text>
<text x="166.3" y="99">17</text>
<text x="166.3" y="101.6">18</text>
<text x="245.1" y="101.6">27</text>
<text x="245.1" y="99">28</text>
<text x="245.1" y="96.5">29</text>
<text x="34.2" y="105.4">12</text>
<text x="34.9" y="107.9">4</text>
<text x="34.9" y="102.8">5</text>
<text x="55.8" y="104.1">35</text>
<text x="166.3" y="104.1">19</text>
<text x="166.3" y="106.7">20</text>
<text x="245.1" y="106.7">25</text>
<text x="245.1" y="104.1">26</text>
<text x="34.2" y="110.5">11</text>
<text x="34.9" y="113">3</text>
<text x="55.8" y="109.2">19</text>
<text x="166.3" y="109.2">21</text>
<text x="166.3" y="111.7">22</text>
<text x="245.1" y="111.7">23</text>
<text x="245.1" y="109.2">24</text>
<text x="34.9" y="119.4">1</text>
<text x="34.9" y="116.8">2</text>
<text x="55.8" y="114.3">21</text>
<text x="55.8" y="119.4">38</text>
<text x="34.2" y="124.4">36</text>
<text x="34.2" y="121.9">37</text>
<text x="55.8" y="121.9">39</text>
<text x="47" y="130.9" transform="rotate(-90 47 130.9)">20</text>
<text x="242.5" y="140.9">1</text>
<text x="242.5" y="143.5">3</text>
<text x="251.4" y="140.9">2</text>
<text x="251.4" y="143.5">4</text>
<text x="87.6" y="148.6">1</text>
<text x="96.4" y="148.6">2</text>
<text x="144.1" y="149.8">3</text>
<text x="154.9" y="146.1" transform="rotate(-90 154.9 146.1)">20</text>
<text x="164.4" y="149.8">2</text>
<text x="242.5" y="146">5</text>
<text x="242.5" y="148.6">7</text>
<text x="251.4" y="146">6</text>
<text x="251.4" y="148.6">8</text>
<text x="38" y="154.9">1</text>
<text x="87.6" y="151.1">3</text>
<text x="87.6" y="153.6">5</text>
<text x="96.4" y="151.1">4</text>
<text x="96.4" y="153.6">6</text>
<text x="118" y="152.4">1</text>
<text x="118" y="154.9">3</text>
<text x="126.9" y="152.4">2</text>
<text x="126.9" y="154.9">4</text>
<text x="144.1" y="152.4">4</text>
<text x="144.1" y="154.9">7</text>
<text x="164.4" y="152.4">5</text>
<text x="164.4" y="154.9">6</text>
<text x="242.5" y="151.1">9</text>
<text x="250.8" y="151.1">10</text>
<text x="38" y="157.5">2</text>
<text x="38" y="160">3</text>
<text x="87" y="161.3">11</text>
<text x="87.6" y="156.2">7</text>
<text x="87.6" y="158.7">9</text>
<text x="95.8" y="158.7">10 D4</text>
<text x="95.8" y="161.3">12 D5</text>
<text x="96.4" y="156.2">8</text>
<text x="118" y="157.5">5</text>
<text x="118" y="160">7</text>
<text x="126.9" y="157.5">6</text>
<text x="126.9" y="160">8</text>
<text x="143.5" y="160">13</text>
<text x="144.1" y="157.5">8</text>
<text x="163.8" y="160">12</text>
<text x="164.4" y="157.5">9</text>
<text x="245" y="161.3">1</text>
<text x="38" y="162.5">4</text>
<text x="87" y="163.8">13</text>
<text x="87" y="166.3">15</text>
<text x="95.8" y="163.8">14 D6</text>
<text x="95.8" y="166.3">16 D7</text>
<text x="117.4" y="165.1">11</text>
<text x="117.4" y="167.6">13</text>
<text x="118" y="162.5">9</text>
<text x="126.3" y="162.5">10 O4</text>
<text x="126.3" y="165.1">12 O5</text>
<text x="126.3" y="167.6">14 O6</text>
<text x="143.5" y="162.5">14</text>
<text x="143.5" y="165.1">17</text>
<text x="143.5" y="167.6">18</text>
<text x="163.8" y="162.5">15</text>
<text x="163.8" y="165.1">16</text>
<text x="163.8" y="167.6">19</text>
<text x="117.4" y="170.2">15</text>
<text x="126.3" y="170.2">16 O7</text>
<text x="143.5" y="172.7">11</text>
<text x="144.1" y="175.2">1</text>
<text x="154.9" y="181.7" transform="rotate(-90 154.9 181.7)">10</text>
</g>
<g font-size="1.3" fill="#0f0f0f">
<text x="210.8" y="32.9">CLK16</text>
<text x="29.2" y="55.8">RD_N26</text>
<text x="81.3" y="59.6">A210</text>
<text x="81.3" y="57">A111</text>
<text x="81.3" y="54.5">A012</text>
<text x="30.6" y="62.1">A1518</text>
<text x="31.8" y="64.6">A710</text>
<text x="81.3" y="62.1">A3</text>
<text x="81.3" y="64.6">A4</text>
<text x="142.3" y="63.4">CLK1</text>
<text x="156.4" y="65.9">CLK4K8</text>
<text x="250.2" y="60.8">CLK16</text>
<text x="30.6" y="67.2">A1417</text>
<text x="31.8" y="69.7">A6</text>
<text x="81.3" y="67.2">A5</text>
<text x="81.3" y="69.7">A6</text>
<text x="142.3" y="71">CLK2</text>
<text x="250.2" y="68.5">SRAM_A16</text>
<text x="30.6" y="72.3">A1316</text>
<text x="30.6" y="77.3">A1215</text>
<text x="31.8" y="74.8">A5</text>
<text x="81.3" y="74.8">A827</text>
<text x="81.3" y="77.3">A926</text>
<text x="81.3" y="72.3">A7</text>
<text x="136" y="76.1">CLK4</text>
<text x="160.8" y="73.5">TDI</text>
<text x="250.2" y="73.5">TDO</text>
<text x="31.8" y="79.9">A4</text>
<text x="80.1" y="79.9">A1023</text>
<text x="80.1" y="82.4">A1125</text>
<text x="148.9" y="78.6">HEARTBEAT_LED</text>
<text x="250.2" y="78.6">WR_N</text>
<text x="250.2" y="83.7">RD_N</text>
<text x="24.3" y="87.5">ROM_EN_N22</text>
<text x="29.1" y="85">BANK28</text>
<text x="80.1" y="85">A12</text>
<text x="80.1" y="87.5">A1328</text>
<text x="160" y="88.8">TMS</text>
<text x="250.2" y="88.8">TCK</text>
<text x="250.2" y="86.2">MREQ_N</text>
<text x="26.6" y="90">MREQ_N27</text>
<text x="30.6" y="95.1">A1114</text>
<text x="74.1" y="95.1">SRAM_A16</text>
<text x="80.1" y="92.6">A1531</text>
<text x="80.1" y="90">A14</text>
<text x="250.2" y="91.3">RESET_N</text>
<text x="30.6" y="100.2">A1013</text>
<text x="31.8" y="97.7">A3</text>
<text x="250.2" y="98.9">SRAM_OE_N</text>
<text x="250.2" y="101.5">SRAM_WE_N</text>
<text x="250.2" y="96.4">BANK</text>
<text x="31.8" y="105.3">A912</text>
<text x="31.8" y="107.8">A1</text>
<text x="31.8" y="102.7">A2</text>
<text x="250.2" y="106.6">A15</text>
<text x="250.2" y="104">RAM_EN_N</text>
<text x="31.8" y="112.9">A0</text>
<text x="31.8" y="110.4">A811</text>
<text x="250.2" y="109.1">ROM_EN_N</text>
<text x="26.8" y="116.7">CLK4K8</text>
<text x="29.3" y="119.3">CLK1</text>
<text x="29.3" y="124.3">CLK436</text>
<text x="29.3" y="121.8">CLK237</text>
<text x="213.3" y="128.1">TMS</text>
<text x="171.8" y="142.1">HEARTBEAT_LED</text>
<text x="214.1" y="138.3">TDI</text>
<text x="237.5" y="143.4">TDO</text>
<text x="237.6" y="140.8">TCK</text>
<text x="99.1" y="148.5">D0</text>
<text x="167.6" y="149.7">O6</text>
<text x="213.5" y="149.7">TCK</text>
<text x="237.5" y="145.9">TMS</text>
<text x="99.1" y="153.5">D2</text>
<text x="99.1" y="151">D1</text>
<text x="129.5" y="154.8">O1</text>
<text x="129.5" y="152.3">O0</text>
<text x="167.6" y="152.3">O7</text>
<text x="167.6" y="154.8">O0</text>
<text x="238.3" y="151">TDI</text>
<text x="99.1" y="156.1">D3</text>
<text x="129.5" y="157.4">O2</text>
<text x="129.5" y="159.9">O3</text>
<text x="167.6" y="159.9">O2</text>
<text x="167.6" y="157.4">O1</text>
<text x="210.2" y="161.2">RESET_N</text>
<text x="247.6" y="161.2">RESET_N</text>
<text x="167.6" y="162.4">O5</text>
<text x="167.6" y="165">O3</text>
<text x="167.6" y="167.5">O4</text>
</g>
<text font-size="1.3" fill="#840084" x="25.2" y="89.9">WAC_Library:WAC-2X40_W15.24mm_LongPads</text>
</svg>
